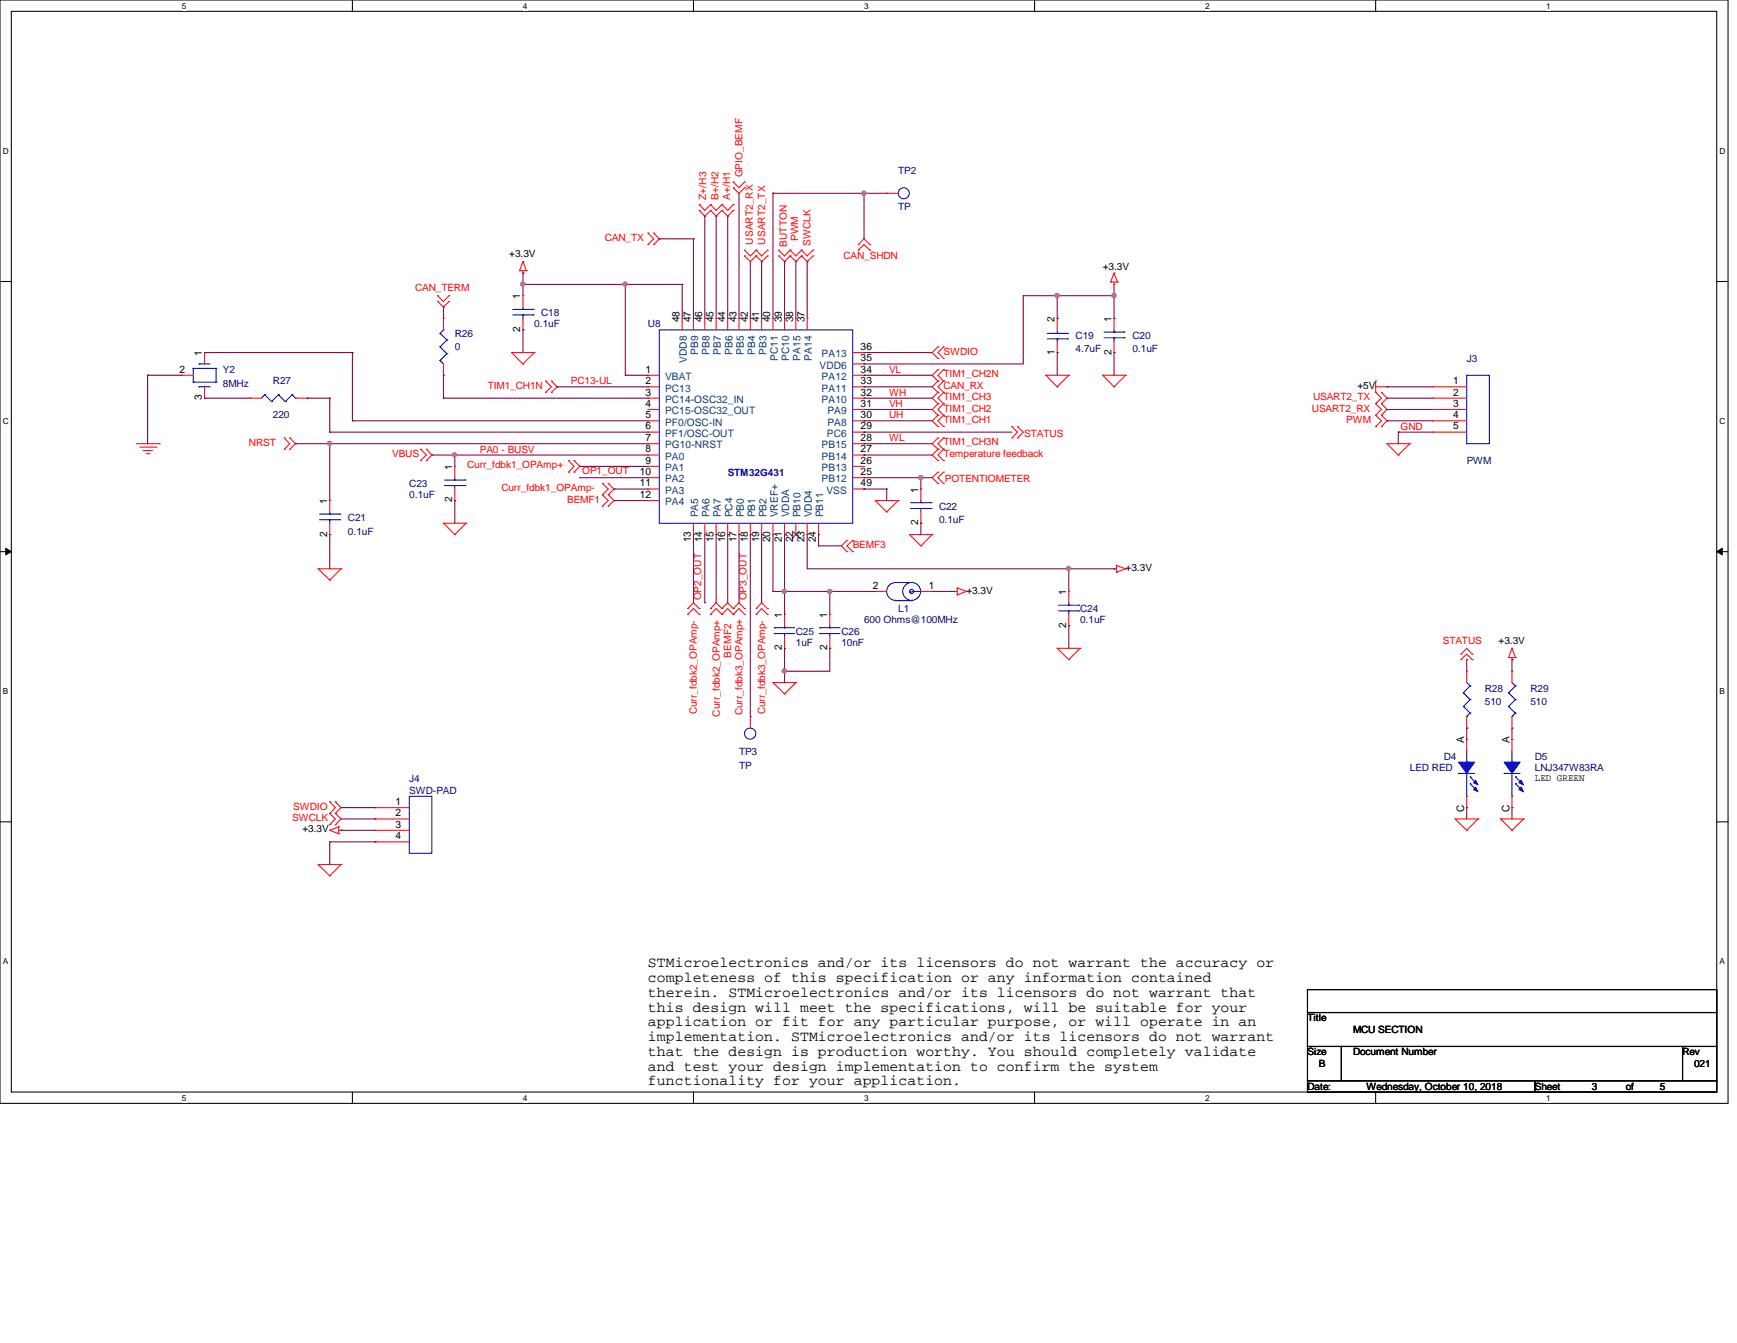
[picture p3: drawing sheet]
<svg xmlns="http://www.w3.org/2000/svg" width="279mm" height="216mm" viewBox="0 0 279 216" stroke-linecap="round" stroke-linejoin="round" font-family="sans-serif">
<path d="M0 0h278v177.4h-278zM1.8 1.8h274.3v173.8h-274.3z" fill="none" stroke="#000" stroke-width=".17"/>
<g fill="#fff">
<path d="M29.3 .2h.7v1.5h-.7z"/>
<path d="M29.3 175.8h.7v1.4h-.7z"/>
</g>
<path d="M56.7 0v1.8M56.7 175.6v1.8" fill="none" stroke="#000" stroke-width=".17"/>
<g fill="#fff">
<path d="M84.1 .2h.7v1.5h-.7z"/>
<path d="M84.1 175.8h.7v1.4h-.7z"/>
</g>
<path d="M111.5 0v1.8M111.5 175.6v1.8" fill="none" stroke="#000" stroke-width=".17"/>
<g fill="#fff">
<path d="M139 .2h.7v1.5h-.7z"/>
<path d="M139 175.8h.7v1.4h-.7z"/>
</g>
<path d="M166.4 0v1.8M166.4 175.6v1.8" fill="none" stroke="#000" stroke-width=".17"/>
<g fill="#fff">
<path d="M193.8 .2h.8v1.5h-.8z"/>
<path d="M193.8 175.8h.8v1.4h-.8z"/>
</g>
<path d="M221.3 0v1.8M221.3 175.6v1.8" fill="none" stroke="#000" stroke-width=".17"/>
<g fill="#fff">
<path d="M248.7 .2h.7v1.5h-.7z"/>
<path d="M248.7 175.8h.7v1.4h-.7z"/>
<path d="M.5 23.5h.9v1.5h-.9z"/>
<path d="M276.6 23.5h.9v1.5h-.9z"/>
<path d="M.5 67h.9v1.5h-.9z"/>
<path d="M276.6 67h.9v1.5h-.9z"/>
</g>
<path d="M0 45.3h1.8M276.1 45.3h1.9" fill="none" stroke="#000" stroke-width=".17"/>
<g fill="#fff">
<path d="M.5 110.4h.8v1.5h-.8z"/>
<path d="M276.6 110.4h.9v1.5h-.9z"/>
</g>
<path d="M0 88.7h1.8M276.1 88.7h1.9" fill="none" stroke="#000" stroke-width=".17"/>
<path d="M.9 88.1l.9 .6-.9 .5zM276.1 88.7l.9-.6v1.1z" fill="#000"/>
<path d="M.9 88.1l.9 .6-.9 .5zM276.1 88.7l.9-.6v1.1z" fill="none" stroke="#000" stroke-width=".16"/>
<g fill="#fff">
<path d="M.5 153.8h.8v1.5h-.8z"/>
<path d="M276.6 153.8h.9v1.5h-.9z"/>
</g>
<path d="M0 132.1h1.8M276.1 132.1h1.9M210.3 159.1h65.8v3.7h-65.8zM210.3 162.8h65.8v5.4h-65.8zM210.3 168.2h5.5v5.5h-5.5zM210.3 173.7h36.6v1.9h-36.6zM215.8 168.2h54.8v5.5h-54.8zM246.9 173.7h29.2v1.9h-29.2zM270.6 168.2h5.5v5.5h-5.5z" fill="none" stroke="#000" stroke-width=".17"/>
<g fill="none" stroke="#f00" stroke-width=".17">
<path d="M104.2 39.3h.1M104.2 37.5h.1M104.2 37.5l1 .9-1 .9M105.2 37.5h.1M105.2 39.3h.1M105.2 37.5l.8 .9-.8 .9M112.5 33.8h.1M112.5 32.9h.1M112.5 33.8l.9 1 .9-1M112.5 32.9l.9 .9 .9-.9M114.3 33.8h.1M114.3 32.9h.1"/>
<path d="M114.3 33.8l.9 1 .9-1M114.3 32.9l.9 .9 .9-.9M116.1 33.8h.1M116.1 32.9h.1M116.1 33.8l1 1 .8-1M116.1 32.9l1 .9 .8-.9M117.9 33.8h.1M117.9 32.9h.1M117.9 30.2h.1M117.9 29.3h.1M117.9 30.2l1 .9 .9-.9M117.9 29.3l1 .9 .9-.9"/>
<path d="M119.8 30.2h.1M119.8 29.3h.1M138 39.3h.1M138 39.3l1-.9 .9 .9M139.9 39.3h.1M142.6 31.1h.1M142.6 31.1h1.9M70.4 48.5h.1M70.4 47.5h.1M70.4 48.5l.9 .9 .9-.9M70.4 47.5l.9 1 .9-1M72.2 48.5h.1"/>
<path d="M72.2 47.5h.1M82.3 56.7h.1M82.3 56.7h3.6M82.3 56.7l1.8 1.8M83.6 43.5h.1M83.6 43.5h1.1M84.1 43.9h.1M84.1 42h.1M84.1 58.5h.1M84.1 43.5v.4M84.1 42l-.5 1.5M84.1 42l.6 1.5"/>
<path d="M84.7 43.5h.1M85.9 56.7h.1M85.9 56.7l-1.8 1.8M119.8 41.1h.1M119.8 40.2h.1M119.8 41.1l.9 .9 .9-.9M119.8 40.2l.9 .9 .9-.9M121.6 41.1h.1M121.6 40.2h.1M121.6 41.1l.9 .9 .9-.9M121.6 40.2l.9 .9 .9-.9M123.4 41.1h.1"/>
<path d="M123.4 40.2h.1M125.3 41.1h.1M125.3 40.2h.1M125.3 41.1l.9 .9 .9-.9M125.3 40.2l.9 .9 .9-.9M127.1 41.1h.1M127.1 40.2h.1M127.1 41.1l.9 .9 .9-.9M127.1 40.2l.9 .9 .9-.9M128.9 41.1h.1M128.9 40.2h.1M128.9 41.1l.9 .9 1-.9"/>
<path d="M128.9 40.2l.9 .9 1-.9M130.8 41.1h.1M130.8 40.2h.1M138 40.2h.1M138 40.2l1-.9 .9 .9M139.9 40.2h.1M150.9 59.4h.1M150.9 57.6h.1M150.9 55.8h.1M150.9 59.4l-1 .9 1 1M150.9 55.8l-1 .9 1 .9M151.8 59.4h.1"/>
<path d="M151.8 55.8h.1M151.8 57.6h.1M151.8 59.4l-.9 .9 .9 1M151.8 55.8l-.9 .9 .9 .9M178.6 45.3h.1M178.6 45.3h1.1M179.2 45.7h.1M179.2 43.9h.1M179.2 45.3v.4M179.2 43.9l-.6 1.4M179.2 43.9l.5 1.4M179.7 45.3h.1"/>
<path d="M21.9 71.3h3.7M22.5 71.9h2.6M23 72.4h.1M23 72.4h1.5M23.6 72.9h.4M24 72.9h.1M25.1 71.9h.1M25.6 71.3h.1M40.2 64h.1M40.2 64h1.8M45.7 70.4h.1M45.7 72.2h.1"/>
<path d="M45.7 70.4l.9 .9-.9 .9M46.6 72.2h.1M46.6 70.4h.1M46.6 70.4l.9 .9-.9 .9M47.5 64h1.9M49.4 64h.1M67.6 72.2h.1M67.6 74h.1M67.6 72.2l1 1-1 .8M68.6 74h.1M68.6 72.2h.1M68.6 72.2l.9 1-.9 .8"/>
<path d="M87.8 61.3h.1M87.8 63.1h.1M87.8 61.3l.9 .9-.9 .9M88.7 63.1h.1M88.7 61.3h.1M88.7 61.3l.9 .9-.9 .9M91.4 75.9h.1M91.4 74h.1M91.4 74l.9 1-.9 .9M92.3 74h.1M92.3 75.9h.1M92.3 74l1 1-1 .9"/>
<path d="M96.9 79.5h.1M96.9 77.7h.1M96.9 77.7l.9 .9-.9 .9M96.9 79.5l.9 1-.9 .9M97.8 77.7h.1M97.8 79.5h.1M97.8 79.5l1 1-1 .9M97.8 77.7l1 .9-1 .9M150.9 72.2h.1M150.9 70.4h.1M150.9 61.3h.1M150.9 63.1h.1"/>
<path d="M150.9 64.9h.1M150.9 66.8h.1M150.9 68.6h.1M150.9 74h.1M150.9 77.7h.1M150.9 75.9h.1M150.9 70.4l-1 .9 1 .9M150.9 63.1l-1 .9 1 .9M150.9 64.9l-1 .9 1 1M150.9 66.8l-1 .8 1 1M150.9 61.3l-1 .9 1 .9M150.9 72.2l-1 1 1 .8"/>
<path d="M150.9 75.9l-1 .9 1 .9M151.8 70.4h.1M151.8 72.2h.1M151.8 61.3h.1M151.8 64.9h.1M151.8 63.1h.1M151.8 66.8h.1M151.8 68.6h.1M151.8 74h.1M151.8 75.9h.1M151.8 77.7h.1M151.8 70.4l-.9 .9 .9 .9"/>
<path d="M151.8 63.1l-.9 .9 .9 .9M151.8 64.9l-.9 .9 .9 1M151.8 66.8l-.9 .8 .9 1M151.8 61.3l-.9 .9 .9 .9M151.8 72.2l-.9 1 .9 .8M151.8 75.9l-.9 .9 .9 .9M162.8 70.4h.1M162.8 68.6h.1M162.8 68.6l.9 .9-.9 .9M163.7 70.4h.1M163.7 68.6h.1M163.7 68.6l.9 .9-.9 .9"/>
<path d="M168.2 60.3h.1M168.2 60.3h3.7M168.2 60.3l1.9 1.9M170.1 62.2h.1M171.9 60.3h.1M171.9 60.3l-1.8 1.9M177.4 60.3h.1M177.4 60.3h3.7M177.4 60.3l1.8 1.9M179.2 62.2h.1M181.1 60.3h.1M181.1 60.3l-1.9 1.9"/>
<path d="M221.3 61.3h.1M221.3 64.9h.1M221.3 63.1h.1M221.3 66.8h.1M221.3 68.6h.1M221.3 62.2h1.8M221.3 61.3v1.8M221.3 63.1l.9 .9-.9 .9M221.3 64.9l.9 .9-.9 1M221.3 66.8l.9 .8-.9 1M222.2 63.1h.1M222.2 64.9h.1"/>
<path d="M222.2 66.8h.1M222.2 68.6h.1M222.2 63.1l.9 .9-.9 .9M222.2 64.9l.9 .9-.9 1M222.2 66.8l.9 .8-.9 1M223.1 71.3h.1M223.1 62.2h.1M223.1 71.3h3.7M223.1 71.3l1.8 1.9M224.9 73.2h.1M226.8 71.3h.1M226.8 71.3l-1.9 1.9"/>
<path d="M51.2 91.4h.1M51.2 91.4h3.7M51.2 91.4l1.8 1.9M53 93.3h.1M54.9 91.4h.1M54.9 91.4l-1.9 1.9M71.3 84.1h.1M71.3 84.1h3.7M71.3 84.1l1.9 1.8M73.2 85.9h.1M75 84.1h.1M75 84.1l-1.8 1.8"/>
<path d="M96.9 81.4h.1M97.8 81.4h.1M110.6 97.8h.1M110.6 98.8h.1M110.6 97.8l.9-.9 1 .9M110.6 98.8l.9-1 1 1M112.5 97.8h.1M112.5 98.8h.1M114.3 97.8h.1M114.3 98.8h.1M114.3 97.8l.9-.9 .9 .9M114.3 98.8l.9-1 .9 1"/>
<path d="M116.1 97.8h.1M116.1 98.8h.1M116.1 97.8l1-.9 .8 .9M116.1 98.8l1-1 .8 1M117.9 97.8h.1M117.9 98.8h.1M117.9 97.8l1-.9 .9 .9M117.9 98.8l1-1 .9 1M119.8 97.8h.1M119.8 98.8h.1M121.6 97.8h.1M121.6 98.8h.1"/>
<path d="M121.6 97.8l.9-.9 .9 .9M121.6 98.8l.9-1 .9 1M123.4 97.8h.1M123.4 98.8h.1M133.5 98.8h.1M133.5 98.8v1.8M136.2 86.9h.1M136.2 88.7h.1M136.2 86.9l-.9 .9 .9 .9M137.2 88.7h.1M137.2 86.9h.1M137.2 86.9l-1 .9 1 .9"/>
<path d="M140.8 80.5h.1M140.8 80.5h3.7M140.8 80.5l1.8 1.8M142.6 82.3h.1M144.5 80.5h.1M144.5 80.5l-1.9 1.8M146.3 85.9h.1M146.3 85.9h3.6M146.3 85.9l1.8 1.9M148.1 87.8h.1M149.9 85.9h.1M149.9 85.9l-1.8 1.9"/>
<path d="M153.6 95.1h.1M153.6 95.1h.4M154 95.6h.1M154 94.5h.1M154 94.5v1.1M154 94.5l1.4 .6M155.4 95.1h.1M155.4 95.1l-1.4 .5M179.2 91.4h.1M179.2 91.4h.4M179.6 90.9h.1M179.6 92h.1"/>
<path d="M179.6 90.9v1.1M179.6 90.9l1.5 .5M181.1 91.4h.1M181.1 91.4l-1.5 .6M124.3 109.7h.1M124.3 109.7h3.7M124.3 109.7l1.9 1.8M126.2 111.5h.1M128 109.7h.1M128 109.7l-1.8 1.8M133.5 104.2h.1M133.5 102.4v1.8"/>
<path d="M170.1 104.2h.1M170.1 104.2h3.6M170.1 104.2l1.8 1.8M171.9 106h.1M173.7 104.2h.1M173.7 104.2l-1.8 1.8M235 105.2h.1M235 106h.1M235 105.2l.9-1 .9 1M235 106l.9-.8 .9 .8M236.8 105.2h.1M236.8 106h.1"/>
<path d="M242.7 105.7h.1M242.7 105.7h1.1M243.2 106h.1M243.2 104.2h.1M243.2 107.9h.1M243.2 117.1h.1M243.2 105.7v.3M243.2 107.9v1.8M243.2 115.2v1.9M243.2 104.2l-.5 1.5M243.2 104.2l.6 1.5M243.8 105.7h.1"/>
<path d="M51.2 139h.1M51.2 139h3.7M51.2 139l1.8 1.8M53 133.5h.1M53 130.8h.1M53 128.9h.1M53 132.6h.1M53 133.5l1.5 .5M53 128.9l.9 .9-.9 1M53 130.8l.9 .9-.9 .9M53.9 128.9h.1M53.9 130.8h.1"/>
<path d="M53.9 132.6h.1M53.9 128.9l1 .9-1 1M53.9 130.8l1 .9-1 .9M54.5 134h.1M54.5 132.9h.1M54.5 132.9v1.1M54.5 133.5h.4M54.5 132.9l-1.5 .6M54.9 139h.1M54.9 133.5h.1M54.9 139l-1.9 1.8M234.1 131.7h.1"/>
<path d="M234.1 131.7h3.6M234.1 131.7l1.8 1.8M235.9 133.5h.1M237.7 131.7h.1M237.7 131.7l-1.8 1.8M241.4 131.7h.1M241.4 131.7h3.7M241.4 131.7l1.8 1.8M243.2 133.5h.1M245.1 131.7h.1M245.1 131.7l-1.9 1.8M53 140.8h.1"/>
</g>
<g fill="none" stroke="#00f" stroke-width=".17">
<path d="M42.6 63.5h.1M42.6 63.5l-.6 .5M42.6 63.5l1.1 1.1M43.7 64.6h.1M44.8 63.5h.1M44.8 63.5l-1.1 1.1M44.8 63.5l1.1 1.1M45.9 64.6h.1M47 63.5h.1M47 63.5l-1.1 1.1M47 63.5l.5 .5M47.5 64h.1"/>
<path d="M131.9 101.9h.1M131.9 100.9h.1M131.9 101.9h3.2M131.9 100.9h3.2M133.5 100.9h.1M133.5 101.9h.1M133.5 100.6v.3M133.5 101.9v.5M242.7 111.4h.1M242.7 113.6h.1M242.7 111.4l1.1 1.1M242.7 113.6l1.1 1"/>
<path d="M243.2 115.2h.1M243.2 109.7l.6 .6M243.8 110.3h.1M243.8 112.5h.1M243.8 114.6h.1M243.8 110.3l-1.1 1.1M243.8 112.5l-1.1 1.1M243.8 114.6l-.6 .6M241.9 124.3h.1M241.9 124.3h2.6M243.2 122.5h.1M243.2 128h.1"/>
<path d="M243.2 120.7v1.8M243.2 124.3v3.7"/>
<circle cx="145.4" cy="31.1" r=".89"/>
</g>
<path d="M241.9 122.5h2.6l-1.3 1.8z" fill-rule="evenodd" fill="#00f"/>
<path d="M241.9 122.5h2.6l-1.3 1.8z" fill="none" stroke="#00f" stroke-width=".17"/>
<path d="M244.7 126.5l.4 .8-.8-.4z" fill-rule="evenodd" fill="#00f"/>
<path d="M244.7 126.5l.4 .8-.8-.4z" fill="none" stroke="#00f" stroke-width=".17"/>
<path d="M244.7 125.4l.4 .8-.8-.4z" fill-rule="evenodd" fill="#00f"/>
<g fill="none" stroke="#00f" stroke-width=".17">
<path d="M31.1 59.2h.1M31.1 59.2h3.7M31.1 59.2v2.2M32 58.5h.1M32 58.5h1.8M34.8 59.2h.1M34.8 59.2v2.2M31.1 61.4h.1M31.1 61.4h3.7M32 62.2h.1M32 62.2h1.8M34.8 61.4h.1"/>
<path d="M235.9 60.3h3.7v11h-3.7zM144.1 96.6h.1M144.1 93.6h.1M144.1 96.6h2.5M144.1 93.6h2.5M65.8 128h3.7v9.2h-3.7zM243.8 124.9h.1M243.8 126h.1M243.8 124.9l1.1 1.1M243.8 126l1.1 1.1M244.7 125.4l.4 .8-.8-.4z"/>
<circle cx="146.6" cy="95.1" r="1.43"/>
</g>
<g fill="none" stroke="#f00" stroke-width=".17">
<path d="M32.9 56.7h.1M32.9 56.7v1.8M29.3 60.3h.1M29.3 60.3h1.8M32.9 64h.1M32.9 62.2v1.8M230.4 62.2h.1M230.4 64h.1M230.4 65.8h.1M230.4 67.6h.1M230.4 69.5h.1M230.4 62.2h5.5"/>
<path d="M230.4 64h5.5M230.4 65.8h5.5M230.4 67.6h5.5M230.4 69.5h5.5M243.2 118.9h.1M243.2 118.9v1.8M60.3 129.8h.1M60.3 131.7h.1M60.3 133.5h.1M60.3 135.3h.1M60.3 129.8h5.5M60.3 131.7h5.5"/>
<path d="M60.3 133.5h5.5M60.3 135.3h5.5M243.2 129.8h.1M243.2 128v1.8"/>
</g>
<circle cx="146.6" cy="95.1" r=".34" fill="#fff"/>
<circle cx="146.6" cy="95.1" r=".34" fill="#00f"/>
<g fill="none" stroke="#00f" stroke-width=".17">
<path d="M177.6 54.3h3.2M177.6 53.4h3.2M179.2 53.4h.1M179.2 54.3h.1M179.2 53v.4M179.2 54.3v.6M180.8 54.3h.1M180.8 53.4h.1M71.5 78.1h3.3M71.5 77.2h3.3M73.2 77.2h.1M73.2 78.1h.1"/>
<path d="M73.2 76.8v.4M73.2 78.1v.5M74.8 78.1h.1M74.8 77.2h.1M144.1 93.6a1.44 1.44 0 0 0-1.5 1.5 1.44 1.44 0 0 0 1.5 1.4M146.6 95.1h1.5M148.1 95.1h.1M124.5 101.9h.1M124.5 100.9h.1M124.5 101.9h3.3M124.5 100.9h3.3M126.2 100.9h.1"/>
<path d="M126.2 101.9h.1M126.2 100.6v.3M126.2 101.9v.5M234.6 124.3h.1M234.6 124.3h2.6M235.9 122.5h.1M235.9 128h.1M235.9 120.7v1.8M235.9 124.3v3.7"/>
<circle cx="146.6" cy="95.1" r=".34"/>
<circle cx="120.7" cy="117.9" r=".91"/>
</g>
<g fill="none" stroke="#f00" stroke-width=".17">
<path d="M179.2 51.2h.1M179.2 56.7h.1M179.2 51.2v1.8M179.2 54.9v1.8M73.2 75h.1M73.2 75v1.8M73.2 78.6v1.9M73.2 80.5h.1M126.2 98.8h.1M126.2 98.8v1.8M140.8 95.1h.1M140.8 95.1h1.8"/>
<path d="M148.1 95.1h1.8M149.9 95.1h.1M120.7 115.2h.1M120.7 115.2v1.9M126.2 104.2h.1M126.2 102.4v1.8"/>
</g>
<path d="M234.6 122.5h2.6l-1.3 1.8z" fill-rule="evenodd" fill="#00f"/>
<path d="M234.6 122.5h2.6l-1.3 1.8z" fill="none" stroke="#00f" stroke-width=".17"/>
<path d="M237.4 126.5l.3 .8-.7-.4z" fill-rule="evenodd" fill="#00f"/>
<path d="M237.4 126.5l.3 .8-.7-.4z" fill="none" stroke="#00f" stroke-width=".17"/>
<path d="M237.4 125.4l.3 .8-.7-.4z" fill-rule="evenodd" fill="#00f"/>
<g fill="none" stroke="#00f" stroke-width=".17">
<path d="M70.8 58h.1M70.8 55.8h.1M70.8 53.6h.1M70.8 58l.5 .5M70.8 55.8l1.1 1.1M70.8 53.6l1.1 1.1M71.3 53h.1M71.3 53l-.5 .6M71.9 56.9h.1M71.9 54.7h.1M71.9 56.9l-1.1 1.1M71.9 54.7l-1.1 1.1"/>
<path d="M82.5 50.6h3.3M82.5 49.7h3.3M84.1 49.7h.1M84.1 50.6h.1M84.1 49.4v.3M84.1 50.6v.6M85.8 50.6h.1M85.8 49.7h.1M106 53h31.2v31.1h-31.2zM168.4 53.6h3.3M168.4 54.5h3.3M170.1 54.5h.1"/>
<path d="M170.1 53.6h.1M170.1 53v.6M170.1 54.5v.4M171.7 53.6h.1M171.7 54.5h.1M51.4 83.6h3.3M51.4 82.6h3.3M53 82.6h.1M53 83.6h.1M53 82.3v.3M53 83.6v.5M54.7 83.6h.1"/>
<path d="M54.7 82.6h.1M146.5 81.7h3.3M146.5 80.8h3.3M148.1 80.8h.1M148.1 81.7h.1M148.1 80.5v.3M148.1 81.7v.6M149.8 81.7h.1M149.8 80.8h.1M170.3 98.2h3.2M170.3 97.3h3.2M171.9 97.3h.1"/>
<path d="M171.9 98.2h.1M171.9 96.9v.4M171.9 98.2v.6M173.5 98.2h.1M173.5 97.3h.1M235.4 111.4h.1M235.4 113.6h.1M235.4 111.4l1.1 1.1M235.4 113.6l1.1 1M235.9 115.2h.1M235.9 109.7l.6 .6M236.5 110.3h.1"/>
<path d="M236.5 112.5h.1M236.5 114.6h.1M236.5 110.3l-1.1 1.1M236.5 112.5l-1.1 1.1M236.5 114.6l-.6 .6M236.5 124.9h.1M236.5 126h.1M236.5 124.9l1 1.1M236.5 126l1 1.1M237.4 125.4l.3 .8-.7-.4z"/>
</g>
<g fill="none" stroke="#f00" stroke-width=".17">
<path d="M71.3 51.2h.1M71.3 51.2v1.8M71.3 58.5v1.8M84.1 47.5h.1M84.1 53h.1M84.1 47.5v1.9M84.1 51.2v1.8M109.7 51.2h.1M109.7 51.2v1.8M111.5 51.2h.1M111.5 51.2v1.8M113.4 51.2h.1"/>
<path d="M113.4 51.2v1.8M115.2 51.2h.1M115.2 51.2v1.8M117.1 51.2h.1M117.1 51.2v1.8M118.9 51.2h.1M118.9 51.2v1.8M120.7 51.2h.1M120.7 51.2v1.8M122.5 51.2h.1M122.5 51.2v1.8M124.3 51.2h.1"/>
<path d="M124.3 51.2v1.8M126.2 51.2h.1M126.2 51.2v1.8M128 51.2h.1M128 51.2v1.8M129.8 51.2h.1M129.8 51.2v1.8M137.2 58.5h1.8M137.2 56.7h1.8M139 58.5h.1M139 56.7h.1M170.1 56.7h.1"/>
<path d="M170.1 51.2h.1M170.1 51.2v1.8M170.1 54.9v1.8M71.3 60.3h.1M104.2 64h.1M104.2 65.8h.1M104.2 67.6h.1M104.2 69.5h.1M104.2 71.3h.1M104.2 60.3h.1M104.2 62.2h.1M104.2 73.2h.1"/>
<path d="M104.2 75h.1M104.2 76.8h.1M104.2 78.6h.1M104.2 75h1.8M104.2 73.2h1.8M104.2 71.3h1.8M104.2 69.5h1.8M104.2 67.6h1.8M104.2 62.2h1.8M104.2 60.3h1.8M104.2 64h1.8M104.2 65.8h1.8"/>
<path d="M104.2 76.8h1.8M104.2 78.6h1.8M137.2 75h1.8M137.2 73.2h1.8M137.2 71.3h1.8M137.2 69.5h1.8M137.2 67.6h1.8M137.2 62.2h1.8M137.2 60.3h1.8M137.2 64h1.8M137.2 65.8h1.8M137.2 76.8h1.8"/>
<path d="M137.2 78.6h1.8M139 75h.1M139 73.2h.1M139 71.3h.1M139 69.5h.1M139 67.6h.1M139 62.2h.1M139 60.3h.1M139 65.8h.1M139 64h.1M139 76.8h.1M139 78.6h.1"/>
<path d="M148.1 78.6h.1M148.1 78.6v1.9M53 80.5h.1M53 85.9h.1M53 80.5v1.8M53 84.1v1.8M104.2 80.5h.1M104.2 80.5h1.8M111.5 85.9h.1M111.5 84.1v1.8M113.4 85.9h.1M113.4 84.1v1.8"/>
<path d="M115.2 85.9h.1M115.2 84.1v1.8M117.1 85.9h.1M117.1 84.1v1.8M118.9 85.9h.1M118.9 84.1v1.8M120.7 85.9h.1M120.7 84.1v1.8M122.5 85.9h.1M122.5 84.1v1.8M124.3 85.9h.1M124.3 84.1v1.8"/>
<path d="M126.2 85.9h.1M126.2 84.1v1.8M128 85.9h.1M128 84.1v1.8M129.8 85.9h.1M129.8 84.1v1.8M131.7 85.9h.1M131.7 84.1v1.8M148.1 84.1h.1M148.1 82.3v1.8M171.9 95.1h.1M171.9 95.1v1.8"/>
<path d="M171.9 98.8v1.8M171.9 100.6h.1M235.9 118.9h.1M235.9 107.9h.1M235.9 117.1h.1M235.9 107.9v1.8M235.9 115.2v1.9M235.9 118.9v1.8M235.9 129.8h.1M235.9 128v1.8"/>
</g>
<path d="M127.4 86.5h.1M127.5 85.4l1.1 1.1M128.6 85.4l-1.2 1.1M128.6 86.5h.1" fill="none" stroke="#804000" stroke-width=".16"/>
<g fill="none" stroke="#800040" stroke-width=".17">
<path d="M84.1 43.9h.1M84.1 45.7h.1M84.1 43.9v3.6M84.1 45.7h16.5M223.1 67.6h.1M223.1 67.6h7.3M235.9 117.1h.1M235.9 106h.1M235.9 106v1.9M235.9 117.1v1.8M243.2 117.1h.1M243.2 106h.1"/>
<path d="M243.2 106v1.9M243.2 117.1v1.8M235.9 129.8h.1M235.9 129.8v1.9M243.2 129.8h.1M243.2 129.8v1.9"/>
</g>
<circle cx="84.1" cy="45.7" r=".36" fill="#f0f"/>
<circle cx="84.1" cy="45.7" r=".36" fill="none" stroke="#f0f" stroke-width=".17"/>
<path d="M100.6 45.7h.1M100.6 45.7h9.1M100.6 45.7v14.6" fill="none" stroke="#800040" stroke-width=".17"/>
<circle cx="100.5" cy="45.7" r=".34" fill="#f0f"/>
<circle cx="100.5" cy="45.7" r=".34" fill="none" stroke="#f0f" stroke-width=".17"/>
<g fill="none" stroke="#800040" stroke-width=".17">
<path d="M32.9 56.7h.1M32.9 56.7h23.8M56.7 56.7h.1M56.7 56.7v10.9M84.1 53h.1M84.1 53v3.7M109.7 45.7h.1M109.7 45.7v5.5M128 42h.1M128 42v9.2M129.8 42h.1M129.8 42v9.2"/>
<path d="M164.6 47.5h.1M164.6 47.5v11M164.6 47.5h5.5M170.1 47.5h.1M179.2 56.7h.1M179.2 56.7v3.6M23.7 60.3h.1M23.7 60.3h5.6M23.7 60.3v11M32.9 64h.1M32.9 64h7.3M49.4 64h.1"/>
<path d="M49.4 64h3.6M53 64h.1M53 69.5h.1M53 71.3h.1M53 64v5.5M53 69.5h51.2M53 71.3h51.2M56.7 67.6h.1M56.7 67.6h47.5M100.6 60.3h.1M100.6 60.3h3.6"/>
</g>
<circle cx="53" cy="71.3" r=".34" fill="#f0f"/>
<circle cx="53" cy="71.3" r=".34" fill="none" stroke="#f0f" stroke-width=".17"/>
<path d="M53 71.3h.1M53 71.3v9.2M53 85.9h.1M53 85.9v5.5M129.8 91.4h42.1M171.9 91.4h.1" fill="none" stroke="#800040" stroke-width=".17"/>
<circle cx="171.9" cy="91.4" r=".34" fill="#f0f"/>
<circle cx="171.9" cy="91.4" r=".34" fill="none" stroke="#f0f" stroke-width=".17"/>
<path d="M93.3 75h.1M93.3 75h10.9M115.2 85.9h.1M115.2 85.9v11M133.5 95.1h.1M133.5 95.1h7.3" fill="none" stroke="#800040" stroke-width=".17"/>
<circle cx="133.5" cy="95.1" r=".34" fill="#f0f"/>
<circle cx="133.5" cy="95.1" r=".34" fill="none" stroke="#f0f" stroke-width=".17"/>
<path d="M126.2 95.1h.1M126.2 85.9h.1M126.2 95.1h7.3M126.2 85.9v9.2M133.5 95.1h.1M133.5 95.1v3.7" fill="none" stroke="#800040" stroke-width=".17"/>
<circle cx="126.1" cy="95.1" r=".34" fill="#f0f"/>
<circle cx="126.1" cy="95.1" r=".34" fill="none" stroke="#f0f" stroke-width=".17"/>
<path d="M126.2 104.2h.1M126.2 104.2v3.7M133.5 104.2h.1M133.5 104.2v3.7" fill="none" stroke="#800040" stroke-width=".17"/>
<circle cx="126.1" cy="107.9" r=".34" fill="#f0f"/>
<circle cx="126.1" cy="107.9" r=".34" fill="none" stroke="#f0f" stroke-width=".17"/>
<g fill="none" stroke="#800040" stroke-width=".17">
<path d="M106 38.4h.1M106 38.4h5.5M111.5 38.4h.1M111.5 38.4v12.8M122.5 42h.1M122.5 42v9.2M126.2 42h.1M126.2 42v9.2M139 58.5h.1M139 56.7h.1M139 58.5h25.6M139 56.7h10.9"/>
<path d="M69.5 73.2h.1M69.5 73.2h3.7M89.6 62.2h.1M89.6 62.2h14.6M139 71.3h.1M139 60.3h.1M139 64h.1M139 65.8h.1M139 67.6h.1M139 62.2h.1M139 71.3h10.9M139 60.3h10.9"/>
<path d="M139 64h10.9M139 65.8h10.9M139 67.6h10.9M139 62.2h10.9M126.2 95.1h.1M126.2 95.1v3.7M129.8 85.9h.1M129.8 85.9v5.5M126.2 107.9h.1M126.2 107.9h7.3M126.2 107.9v1.8"/>
</g>
<circle cx="73.1" cy="73.1" r=".34" fill="#f0f"/>
<circle cx="73.1" cy="73.1" r=".34" fill="none" stroke="#f0f" stroke-width=".17"/>
<g fill="none" stroke="#800040" stroke-width=".17">
<path d="M179.2 47.5h.1M179.2 45.7v1.8M73.2 73.2h.1M73.2 73.2h31M73.2 73.2v1.8M139 78.6h.1M139 78.6h3.6M142.6 78.6h.1M142.6 78.6v1.9M223.1 62.2h.1M223.1 64h.1M223.1 65.8h.1"/>
<path d="M223.1 62.2h7.3M223.1 64h7.3M223.1 65.8h7.3M73.2 80.5h.1M73.2 80.5v3.6M117.1 85.9h.1M117.1 85.9v11"/>
</g>
<circle cx="179.2" cy="47.5" r=".35" fill="#f0f"/>
<circle cx="179.2" cy="47.5" r=".35" fill="none" stroke="#f0f" stroke-width=".17"/>
<g fill="none" stroke="#800040" stroke-width=".17">
<path d="M47.5 71.3h.1M47.5 71.3h5.5M98.8 78.6h.1M98.8 78.6h5.4M139 73.2h.1M139 69.5h.1M139 73.2h10.9M139 69.5h23.8M139 76.8h9.1M148.1 76.8h.1M120.7 85.9h.1M120.7 85.9v29.3"/>
<path d="M122.5 85.9h.1M122.5 85.9v11M124.3 85.9h.1M124.3 95.1h.1M124.3 85.9v9.2M124.3 95.1h1.9"/>
</g>
<circle cx="148.1" cy="76.8" r=".36" fill="#f0f"/>
<circle cx="148.1" cy="76.8" r=".36" fill="none" stroke="#f0f" stroke-width=".17"/>
<path d="M124.3 31.1h.1M124.3 31.1v20.1M124.3 31.1h18.3M139 31.1h.1M139 31.1v7.3" fill="none" stroke="#800040" stroke-width=".17"/>
<circle cx="139" cy="31.1" r=".36" fill="#f0f"/>
<circle cx="139" cy="31.1" r=".36" fill="none" stroke="#f0f" stroke-width=".17"/>
<g fill="none" stroke="#800040" stroke-width=".17">
<path d="M71.3 49.4h.1M71.3 49.4v1.8M170.1 56.7h.1M170.1 47.5h.1M170.1 56.7v3.6M170.1 47.5h9.1M71.3 64h.1M71.3 60.3h.1M71.3 64h32.9M71.3 60.3v3.7M148.1 76.8h.1M148.1 76.8v1.8"/>
<path d="M148.1 76.8h1.8M224.9 69.5h.1M224.9 69.5v1.8M224.9 69.5h5.5M111.5 85.9h.1M111.5 85.9v11M131.7 85.9h.1M131.7 87.8h.1M131.7 85.9v1.9M131.7 87.8h3.6M148.1 84.1h.1M148.1 84.1v1.8"/>
<path d="M149.9 95.1h.1M149.9 95.1h3.7M53 135.3h.1M53 135.3v3.7M53 135.3h7.3M54.9 133.5h.1M54.9 129.8h5.4M54.9 131.7h5.4M54.9 133.5h5.4M60.3 129.8h.1M60.3 131.7h.1M60.3 135.3h.1"/>
</g>
<circle cx="170" cy="47.5" r=".35" fill="#f0f"/>
<circle cx="170" cy="47.5" r=".35" fill="none" stroke="#f0f" stroke-width=".17"/>
<g fill="none" stroke="#800040" stroke-width=".17">
<path d="M113.4 34.8h.1M113.4 34.8v16.4M115.2 34.8h.1M115.2 34.8v16.4M117.1 34.8h.1M117.1 34.8v16.4M118.9 31.1v20.1M118.9 51.2h.1M120.7 51.2h.1M120.7 42v9.2M170.1 51.2h.1M170.1 47.5v3.7"/>
<path d="M179.2 51.2h.1M179.2 47.5v3.7M93.3 76.8h.1M93.3 76.8h10.9M98.8 80.5h.1M98.8 80.5h5.4M113.4 96.9h.1M113.4 85.9v11M118.9 85.9h.1M118.9 85.9v11M171.9 91.4h.1M171.9 91.4v3.7"/>
<path d="M171.9 91.4h7.3M179.2 91.4h.1M171.9 100.6h.1M171.9 100.6v3.6"/>
</g>
<circle cx="84.1" cy="45.7" r=".36" fill="#f0f"/>
<circle cx="84.1" cy="45.7" r=".36" fill="none" stroke="#f0f" stroke-width=".17"/>
<circle cx="100.5" cy="45.7" r=".34" fill="#f0f"/>
<circle cx="100.5" cy="45.7" r=".34" fill="none" stroke="#f0f" stroke-width=".17"/>
<circle cx="53" cy="71.3" r=".34" fill="#f0f"/>
<circle cx="53" cy="71.3" r=".34" fill="none" stroke="#f0f" stroke-width=".17"/>
<circle cx="171.9" cy="91.4" r=".34" fill="#f0f"/>
<circle cx="171.9" cy="91.4" r=".34" fill="none" stroke="#f0f" stroke-width=".17"/>
<circle cx="133.5" cy="95.1" r=".34" fill="#f0f"/>
<circle cx="133.5" cy="95.1" r=".34" fill="none" stroke="#f0f" stroke-width=".17"/>
<circle cx="126.1" cy="95.1" r=".34" fill="#f0f"/>
<circle cx="126.1" cy="95.1" r=".34" fill="none" stroke="#f0f" stroke-width=".17"/>
<circle cx="126.1" cy="107.9" r=".34" fill="#f0f"/>
<circle cx="126.1" cy="107.9" r=".34" fill="none" stroke="#f0f" stroke-width=".17"/>
<circle cx="73.1" cy="73.1" r=".34" fill="#f0f"/>
<circle cx="73.1" cy="73.1" r=".34" fill="none" stroke="#f0f" stroke-width=".17"/>
<circle cx="179.2" cy="47.5" r=".35" fill="#f0f"/>
<circle cx="179.2" cy="47.5" r=".35" fill="none" stroke="#f0f" stroke-width=".17"/>
<circle cx="148.1" cy="76.8" r=".36" fill="#f0f"/>
<circle cx="148.1" cy="76.8" r=".36" fill="none" stroke="#f0f" stroke-width=".17"/>
<circle cx="139" cy="31.1" r=".36" fill="#f0f"/>
<circle cx="139" cy="31.1" r=".36" fill="none" stroke="#f0f" stroke-width=".17"/>
<circle cx="170" cy="47.5" r=".35" fill="#f0f"/>
<circle cx="170" cy="47.5" r=".35" fill="none" stroke="#f0f" stroke-width=".17"/>
<g font-size="2.4">
<text x="104.2" y="155.5">STMicroelectronics and/or its licensors do not warrant the accuracy or</text>
<text x="104.2" y="157.9">completeness of this specification or any information contained</text>
<text x="104.2" y="160.3">therein. STMicroelectronics and/or its licensors do not warrant that</text>
<text x="104.2" y="162.6">this design will meet the specifications, will be suitable for your</text>
<text x="104.2" y="165">application or fit for any particular purpose, or will operate in an</text>
<text x="104.2" y="167.4">implementation. STMicroelectronics and/or its licensors do not warrant</text>
<text x="104.2" y="169.8">that the design is production worthy. You should completely validate</text>
<text x="104.2" y="172.1">and test your design implementation to confirm the system</text>
<text x="104.2" y="174.5">functionality for your application.</text>
</g>
<g font-size="1.7">
<text x="83.7" y="53.3" transform="rotate(-90 83.7 53.3)">2</text>
<text x="83.7" y="48.1" transform="rotate(-90 83.7 48.1)">1</text>
<text x="109.3" y="51.8" transform="rotate(-90 109.3 51.8)">48</text>
<text x="111.1" y="51.8" transform="rotate(-90 111.1 51.8)">47</text>
<text x="112.9" y="51.8" transform="rotate(-90 112.9 51.8)">46</text>
<text x="114.8" y="51.8" transform="rotate(-90 114.8 51.8)">45</text>
<text x="116.6" y="51.8" transform="rotate(-90 116.6 51.8)">44</text>
<text x="118.4" y="51.8" transform="rotate(-90 118.4 51.8)">43</text>
<text x="120.3" y="51.8" transform="rotate(-90 120.3 51.8)">42</text>
<text x="122.1" y="51.8" transform="rotate(-90 122.1 51.8)">41</text>
<text x="123.9" y="51.8" transform="rotate(-90 123.9 51.8)">40</text>
<text x="125.8" y="51.8" transform="rotate(-90 125.8 51.8)">39</text>
<text x="127.6" y="51.8" transform="rotate(-90 127.6 51.8)">38</text>
<text x="129.4" y="51.8" transform="rotate(-90 129.4 51.8)">37</text>
<text x="169.6" y="51.8" transform="rotate(-90 169.6 51.8)">2</text>
<text x="178.8" y="51.8" transform="rotate(-90 178.8 51.8)">1</text>
<text x="28.9" y="59.9">2</text>
<text x="32.5" y="57.2" transform="rotate(-90 32.5 57.2)">1</text>
<text x="103.8" y="59.9">1</text>
<text x="138.4" y="59.9">34</text>
<text x="138.4" y="58.1">35</text>
<text x="138.4" y="56.3">36</text>
<text x="169.6" y="57" transform="rotate(-90 169.6 57)">1</text>
<text x="178.8" y="57" transform="rotate(-90 178.8 57)">2</text>
<text x="32.5" y="64.3" transform="rotate(-90 32.5 64.3)">3</text>
<text x="103.8" y="63.6">3</text>
<text x="103.8" y="65.4">4</text>
<text x="103.8" y="61.8">2</text>
<text x="138.4" y="61.8">33</text>
<text x="138.4" y="65.4">31</text>
<text x="138.4" y="63.6">32</text>
<text x="233.7" y="61.8">1</text>
<text x="233.7" y="63.6">2</text>
<text x="233.7" y="65.4">3</text>
<text x="103.8" y="67.2">5</text>
<text x="103.8" y="69">6</text>
<text x="103.8" y="70.9">7</text>
<text x="138.4" y="70.9">28</text>
<text x="138.4" y="69">29</text>
<text x="138.4" y="67.2">30</text>
<text x="233.7" y="67.2">4</text>
<text x="233.7" y="69">5</text>
<text x="72.7" y="75.5" transform="rotate(-90 72.7 75.5)">1</text>
<text x="102.9" y="76.4">10</text>
<text x="103.8" y="72.7">8</text>
<text x="103.8" y="74.5">9</text>
<text x="138.4" y="74.5">26</text>
<text x="138.4" y="72.7">27</text>
<text x="138.4" y="76.4">25</text>
<text x="52.6" y="81" transform="rotate(-90 52.6 81)">1</text>
<text x="72.7" y="80.8" transform="rotate(-90 72.7 80.8)">2</text>
<text x="102.9" y="80.1">12</text>
<text x="102.9" y="78.2">11</text>
<text x="138.4" y="78.2">49</text>
<text x="147.7" y="79.2" transform="rotate(-90 147.7 79.2)">1</text>
<text x="52.6" y="86.3" transform="rotate(-90 52.6 86.3)">2</text>
<text x="111.1" y="87.2" transform="rotate(-90 111.1 87.2)">13</text>
<text x="112.9" y="87.2" transform="rotate(-90 112.9 87.2)">14</text>
<text x="114.8" y="87.2" transform="rotate(-90 114.8 87.2)">15</text>
<text x="116.6" y="87.2" transform="rotate(-90 116.6 87.2)">16</text>
<text x="118.4" y="87.2" transform="rotate(-90 118.4 87.2)">17</text>
<text x="120.3" y="87.2" transform="rotate(-90 120.3 87.2)">18</text>
<text x="122.1" y="87.2" transform="rotate(-90 122.1 87.2)">19</text>
<text x="123.9" y="87.2" transform="rotate(-90 123.9 87.2)">20</text>
<text x="125.8" y="87.2" transform="rotate(-90 125.8 87.2)">21</text>
<text x="127.6" y="87.2" transform="rotate(-90 127.6 87.2)">22</text>
<text x="129.4" y="87.2" transform="rotate(-90 129.4 87.2)">23</text>
<text x="131.2" y="87.2" transform="rotate(-90 131.2 87.2)">24</text>
<text x="147.7" y="84.5" transform="rotate(-90 147.7 84.5)">2</text>
<text x="140.4" y="94.7">2</text>
<text x="149.4" y="94.7">1</text>
<text x="171.5" y="95.6" transform="rotate(-90 171.5 95.6)">1</text>
<text x="125.8" y="99.3" transform="rotate(-90 125.8 99.3)">1</text>
<text x="133.1" y="99.3" transform="rotate(-90 133.1 99.3)">1</text>
<text x="171.5" y="100.9" transform="rotate(-90 171.5 100.9)">2</text>
<text x="125.8" y="104.6" transform="rotate(-90 125.8 104.6)">2</text>
<text x="133.1" y="104.6" transform="rotate(-90 133.1 104.6)">2</text>
<text x="235.5" y="119.4" transform="rotate(-90 235.5 119.4)">A</text>
<text x="242.8" y="119.4" transform="rotate(-90 242.8 119.4)">A</text>
<text x="63.6" y="129.4">1</text>
<text x="63.6" y="131.2">2</text>
<text x="235.5" y="130.5" transform="rotate(-90 235.5 130.5)">C</text>
<text x="242.8" y="130.5" transform="rotate(-90 242.8 130.5)">C</text>
<text x="63.6" y="133.1">3</text>
<text x="63.6" y="134.9">4</text>
</g>
<g font-size="1.7" fill="#004080">
<text x="110.5" y="58.3" transform="rotate(-90 110.5 58.3)">VDD8</text>
<text x="112.3" y="57.1" transform="rotate(-90 112.3 57.1)">PB9</text>
<text x="114.1" y="57.1" transform="rotate(-90 114.1 57.1)">PB8</text>
<text x="116" y="57.1" transform="rotate(-90 116 57.1)">PB7</text>
<text x="117.8" y="57.1" transform="rotate(-90 117.8 57.1)">PB6</text>
<text x="119.6" y="57.1" transform="rotate(-90 119.6 57.1)">PB5</text>
<text x="121.5" y="57.1" transform="rotate(-90 121.5 57.1)">PB4</text>
<text x="123.3" y="57.1" transform="rotate(-90 123.3 57.1)">PB3</text>
<text x="125.1" y="58" transform="rotate(-90 125.1 58)">PC11</text>
<text x="127" y="58" transform="rotate(-90 127 58)">PC10</text>
<text x="128.8" y="58" transform="rotate(-90 128.8 58)">PA15</text>
<text x="130.6" y="58" transform="rotate(-90 130.6 58)">PA14</text>
<text x="131.8" y="59.3">VDD6</text>
<text x="132.2" y="57.4">PA13</text>
<text x="107" y="64.8">PC14-OSC32_IN</text>
<text x="107" y="61.1">VBAT</text>
<text x="107" y="62.9">PC13</text>
<text x="132.2" y="62.9">PA11</text>
<text x="132.2" y="61.1">PA12</text>
<text x="132.2" y="64.8">PA10</text>
<text x="107" y="66.6">PC15-OSC32_OUT</text>
<text x="107" y="68.4">PF0/OSC-IN</text>
<text x="107" y="70.2">PF1/OSC-OUT</text>
<text x="133" y="70.2">PC6</text>
<text x="133.1" y="68.4">PA8</text>
<text x="133.1" y="66.6">PA9</text>
<text x="107" y="72.1">PG10-NRST</text>
<text x="107" y="73.9">PA0</text>
<text x="107" y="75.7">PA1</text>
<text x="107" y="77.6">PA2</text>
<text x="132.2" y="75.7">PB13</text>
<text x="132.2" y="73.9">PB14</text>
<text x="132.2" y="72.1">PB15</text>
<text x="132.2" y="77.6">PB12</text>
<text x="107" y="81.2">PA4</text>
<text x="107" y="79.4">PA3</text>
<text x="112.3" y="83.2" transform="rotate(-90 112.3 83.2)">PA5</text>
<text x="114.1" y="83.2" transform="rotate(-90 114.1 83.2)">PA6</text>
<text x="116" y="83.2" transform="rotate(-90 116 83.2)">PA7</text>
<text x="117.8" y="83.2" transform="rotate(-90 117.8 83.2)">PC4</text>
<text x="119.6" y="83.2" transform="rotate(-90 119.6 83.2)">PB0</text>
<text x="121.5" y="83.2" transform="rotate(-90 121.5 83.2)">PB1</text>
<text x="123.3" y="83.2" transform="rotate(-90 123.3 83.2)">PB2</text>
<text x="125.1" y="83.2" transform="rotate(-90 125.1 83.2)">VREF+</text>
<text x="127" y="83.2" transform="rotate(-90 127 83.2)">VDDA</text>
<text x="128.8" y="83.2" transform="rotate(-90 128.8 83.2)">PB10</text>
<text x="130.6" y="83.2" transform="rotate(-90 130.6 83.2)">VDD4</text>
<text x="132.4" y="83.2" transform="rotate(-90 132.4 83.2)">PB11</text>
<text x="132.9" y="79.4">VSS</text>
</g>
<g font-size="1.6" fill="#f00">
<text x="119.4" y="28.5" transform="rotate(-90 119.4 28.5)">GPIO_BEMF</text>
<text x="113.6" y="32.2" transform="rotate(-90 113.6 32.2)">Z+/H3</text>
<text x="115.6" y="32.2" transform="rotate(-90 115.6 32.2)">B+/H2</text>
<text x="117.4" y="32.2" transform="rotate(-90 117.4 32.2)">A+/H1</text>
<text x="97.3" y="38.7">CAN_TX</text>
<text x="121.1" y="39.3" transform="rotate(-90 121.1 39.3)">USART2_RX</text>
<text x="123.1" y="39.3" transform="rotate(-90 123.1 39.3)">USART2_TX</text>
<text x="126.6" y="39.7" transform="rotate(-90 126.6 39.7)">BUTTON</text>
<text x="128.4" y="38.8" transform="rotate(-90 128.4 38.8)">PWM</text>
<text x="130.4" y="39.5" transform="rotate(-90 130.4 39.5)">SWCLK</text>
<text x="135.7" y="41.7">CAN_SHDN</text>
<text x="66.8" y="46.8">CAN_TERM</text>
<text x="143" y="59.9">VL</text>
<text x="151.8" y="57">SWDIO</text>
<text x="78.4" y="62.5">TIM1_CH1N</text>
<text x="91.8" y="61.8">PC13-UL</text>
<text x="143" y="63.6">WH</text>
<text x="143" y="65.4">VH</text>
<text x="151.8" y="60.7">TIM1_CH2N</text>
<text x="151.8" y="64.3">TIM1_CH3</text>
<text x="151.8" y="62.5">CAN_RX</text>
<text x="211.2" y="64.3">USART2_TX</text>
<text x="40" y="71.7">NRST</text>
<text x="143" y="71">WL</text>
<text x="143" y="67.3">UH</text>
<text x="151.8" y="71.5">TIM1_CH3N</text>
<text x="151.8" y="66.2">TIM1_CH2</text>
<text x="151.8" y="68">TIM1_CH1</text>
<text x="164.8" y="70.2">STATUS</text>
<text x="211" y="66.2">USART2_RX</text>
<text x="216.5" y="68">PWM</text>
<text x="225.3" y="69.1">GND</text>
<text x="63.1" y="73.5">VBUS</text>
<text x="75.1" y="75.3">Curr_fdbk1_OPAmp+</text>
<text x="77.2" y="72.8">PA0 - BUSV</text>
<text x="93.6" y="76.2">OP1_OUT</text>
<text x="151.8" y="73.5">Temperature feedback</text>
<text x="152" y="77.5">POTENTIOMETER</text>
<text x="80.6" y="79">Curr_fdbk1_OPAmp-</text>
<text x="91.2" y="80.8">BEMF1</text>
<text x="137.2" y="88.1">BEMF3</text>
<text x="112.8" y="96.5" transform="rotate(-90 112.8 96.5)">OP2_OUT</text>
<text x="120.1" y="96.5" transform="rotate(-90 120.1 96.5)">OP3_OUT</text>
<text x="117.6" y="105.7" transform="rotate(-90 117.6 105.7)">BEMF2</text>
<text x="232.1" y="103.5">STATUS</text>
<text x="112.1" y="114.9" transform="rotate(-90 112.1 114.9)">Curr_fdbk2_OPAmp-</text>
<text x="115.8" y="115.2" transform="rotate(-90 115.8 115.2)">Curr_fdbk2_OPAmp+</text>
<text x="119.4" y="115" transform="rotate(-90 119.4 115)">Curr_fdbk3_OPAmp+</text>
<text x="123.1" y="114.9" transform="rotate(-90 123.1 114.9)">Curr_fdbk3_OPAmp-</text>
<text x="47" y="132">SWCLK</text>
<text x="47.2" y="130.2">SWDIO</text>
</g>
<g font-size="1.6" fill="#000080">
<text x="144.5" y="27.9">TP2</text>
<text x="144.5" y="33.8">TP</text>
<text x="85.9" y="52.6">0.1uF</text>
<text x="87" y="50.8">C18</text>
<text x="104.2" y="52.6">U8</text>
<text x="35.9" y="59.9">Y2</text>
<text x="73.2" y="54.1">R26</text>
<text x="73.2" y="56.3">0</text>
<text x="173" y="54.5">C19</text>
<text x="173" y="56.6">4.7uF</text>
<text x="182.2" y="54.5">C20</text>
<text x="182.2" y="56.6">0.1uF</text>
<text x="235.9" y="58.1">J3</text>
<text x="35.9" y="62.1">8MHz</text>
<text x="43.9" y="61.8">R27</text>
<text x="43.9" y="67.3">220</text>
<text x="117.1" y="76.5">STM32G431</text>
<text x="235.9" y="74.6">PWM</text>
<text x="56" y="83.7">C21</text>
<text x="65.8" y="78.2">C23</text>
<text x="65.8" y="80.1">0.1uF</text>
<text x="151" y="81.9">C22</text>
<text x="56" y="85.9">0.1uF</text>
<text x="151" y="84.1">0.1uF</text>
<text x="139" y="100.2">600 Ohms@100MHz</text>
<text x="144.5" y="98.3">L1</text>
<text x="173.7" y="98.3">C24</text>
<text x="173.7" y="100.2">0.1uF</text>
<text x="128" y="102">C25</text>
<text x="128" y="103.8">1uF</text>
<text x="135.3" y="102">C26</text>
<text x="135.3" y="103.8">10nF</text>
<text x="238.8" y="111.2">R28</text>
<text x="238.8" y="113.4">510</text>
<text x="246.2" y="111.2">R29</text>
<text x="246.2" y="113.4">510</text>
<text x="65.8" y="125.8">J4</text>
<text x="118.9" y="121.4">TP3</text>
<text x="118.9" y="123.6">TP</text>
<text x="226.8" y="124">LED RED</text>
<text x="232.2" y="122.1">D4</text>
<text x="246.9" y="122.1">D5</text>
<text x="246.9" y="124">LNJ347W83RA</text>
<text x="65.8" y="127.6">SWD-PAD</text>
</g>
<g font-size="1.6">
<text x="81.9" y="41.3">+3.3V</text>
<text x="177.4" y="43.5">+3.3V</text>
<text x="218.4" y="62.5">+5V</text>
<text x="155.4" y="95.4">+3.3V</text>
<text x="181.1" y="91.8">+3.3V</text>
<text x="241" y="103.5">+3.3V</text>
<text x="246.9" y="125.6">LED GREEN</text>
<text x="48.6" y="133.8">+3.3V</text>
<text x="210.3" y="164.2">Title</text>
<text x="217.6" y="166">MCU SECTION</text>
<text x="210.3" y="169.7">Size</text>
<text x="212.1" y="171.5">B</text>
<text x="217.6" y="169.7">Document Number</text>
<text x="270.6" y="169.7">Rev</text>
<text x="272.5" y="171.5">021</text>
<text x="210.3" y="175.2">Date:</text>
<text x="219.8" y="175.2">Wednesday, October 10, 2018</text>
<text x="246.9" y="175.2">Sheet</text>
<text x="256" y="175.2">3</text>
<text x="261.5" y="175.2">of</text>
<text x="267" y="175.2">5</text>
</g>
<g font-size="1.3">
<text x="29.3" y="1.4">5</text>
<text x="84.1" y="1.4">4</text>
<text x="139" y="1.4">3</text>
<text x="193.8" y="1.4">2</text>
<text x="248.7" y="1.4">1</text>
<text x=".5" y="24.7">D</text>
<text x="276.6" y="24.7">D</text>
<text x=".5" y="68.2">C</text>
<text x="276.6" y="68.2">C</text>
<text x=".5" y="111.6">B</text>
<text x="276.6" y="111.6">B</text>
<text x=".5" y="155">A</text>
<text x="276.6" y="155">A</text>
<text x="29.3" y="177">5</text>
<text x="84.1" y="177">4</text>
<text x="139" y="177">3</text>
<text x="193.8" y="177">2</text>
<text x="248.7" y="177">1</text>
</g>
</svg>
